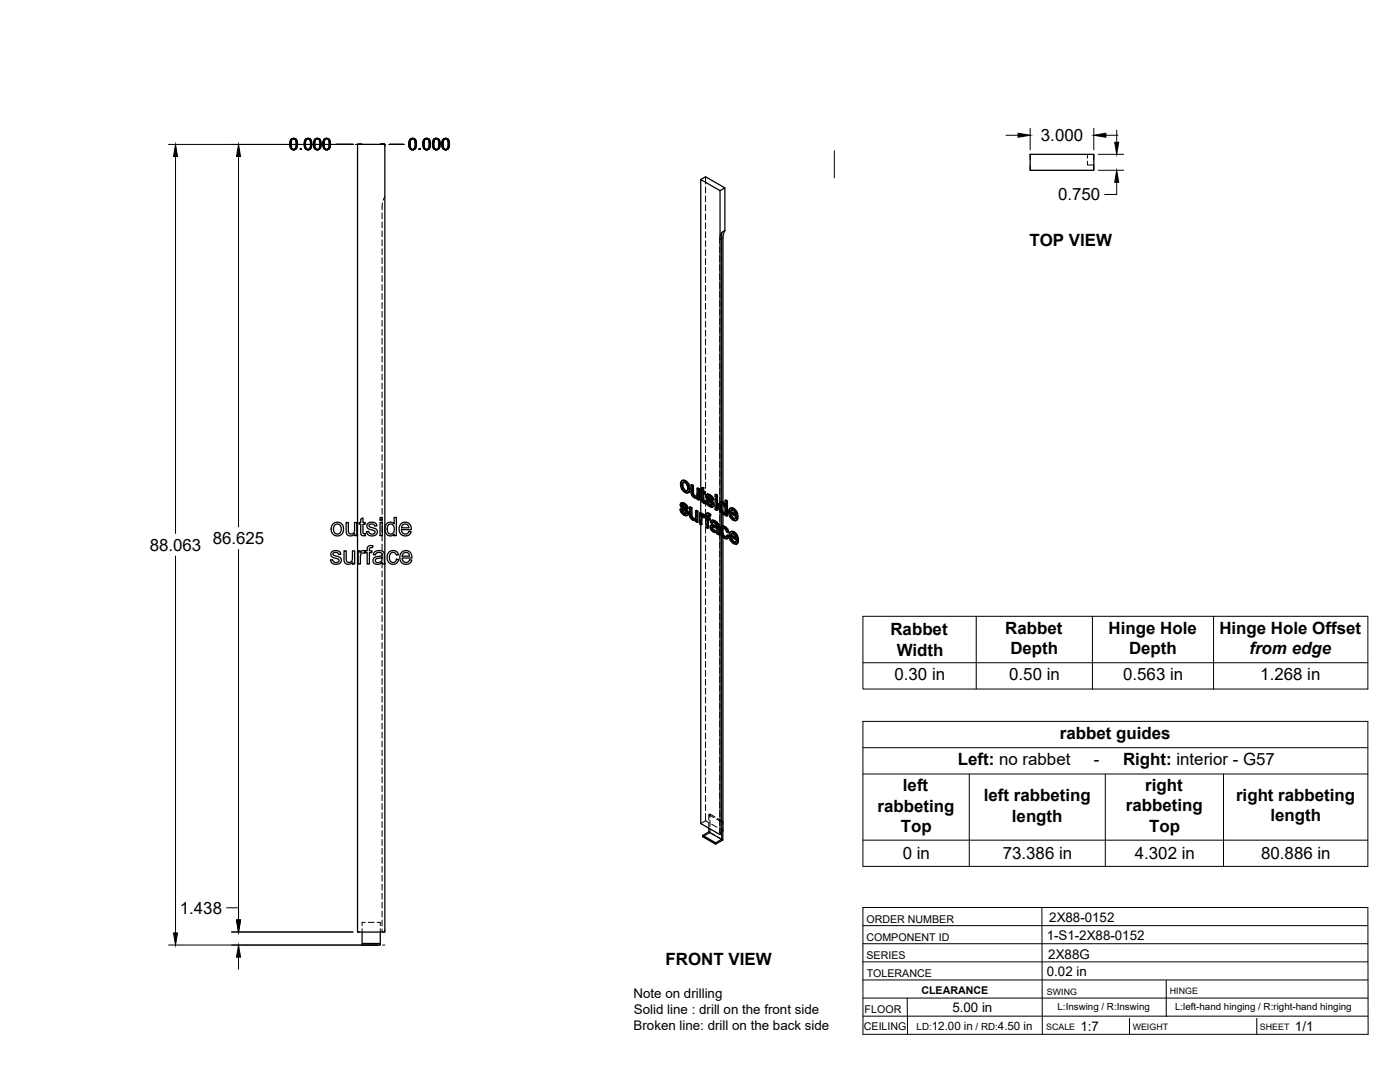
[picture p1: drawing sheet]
<svg xmlns="http://www.w3.org/2000/svg" width="559mm" height="432mm" viewBox="0 0 559 432" stroke-linecap="round" stroke-linejoin="round" font-family="sans-serif">
<!-- layer: Visible -->
<g fill="none" stroke="#000" stroke-width=".51">
<path d="M279.7 71.6l1.9-1.1 7.7 4.5M287.4 76.1l1.9-1.1v17l-1.2 .8v107.5M411.2 61.6h25.4v6.4h-25.4zM289.3 92l-.5 1.3-.2 1.6v105.5M272.2 191.8l.8-.2 .7 .2zM272.2 191.8l-.5 .7-.1 .8 .5 1.9 1.6 1.5h.7l.5-.3M272.3 193.6l.3 1.5M272.6 195.1l.3-.2 .8 .8-.3 .2zM272.8 192.5l-.2 .9M272.9 194.9l-.3-1.5-.3 .1 .2-.8 .5-.2 .9 .6 .5 1.4-.2 1.4h-.8M273.4 192l1 1a1.92 1.92 0 0 1 1 2M273.7 195.7l.5 .2"/>
<path d="M273.7 191.8l1.2 1.3M274.6 193.3l.5 1.9 .3-.2-.2 1.2M275.1 195.2l-.2 1.2 .3-.2-.6 .5M275.8 193.5l.7 .4 .3-.2v3.2M276.5 193.9v3.1l.3-.1 .3 .6M276.5 197.1l.3 .6 .3-.2 .5 .4M276.8 197.7l.4 .4h.9l-.3 .1M276.8 193.7l-.7-.3-.3 .1v2.9l.3 1.1 .8 1a.97 .97 0 0 0 1.4 .1v.6l.5 .4M277.2 198.1l.6 .1M278.2 194.9l.6 .4 .4-.2v4.3l-.4 .2v-4.3M278.3 198.6l-.3 .2M279.2 195.1l-.7-.4-.3 .2v2.6l-.4 .7"/>
<path d="M279.7 195.5v-123.9l7.7 4.5v124.4M279.7 196.3v8.4M280 195.5l-.5 .1v.6l.5 .3v3.3l.8 1h.8l-.1-.7-.6 .1M280 194.8l.9-.2v1.5M280.6 194.8v1.5l.3-.2 .6 .3M280.6 196.3l.6 .3 .3-.2v.6l-.3 .2v-.6M280.6 199.8l.7 .2M280.7 200l.8 .1M280.9 194.6l-.9 .2v1.1l-.5-.3M280.9 197v2.6M281.2 197.2l-.6-.4v2.9l.5 .1M281.6 199.9l.6 .2"/>
<path d="M282.1 197.3l1.3 .1M282.3 198.3l.1 .3 .3-.2 .2 .4M282.4 198.6l.2 .3a1.16 1.16 0 0 1 1.4 .8l.4 .4M282.4 197.2l-.4 .2M282.5 197.4l.6 .2 .3-.2 .7 .6M282.5 199.9l-.6-.2-.3 .2 .4 1.2 .9 .9a1.24 1.24 0 0 0 1.6 .2M282.6 198v.1M282.6 198.9l1.5 1.4 .3-.2 .4 .7M282.7 198.4l-.1-.3-.3 .2 .1-.2 1 .3 .5 1 .6 .2M282.8 197.2l-.9 .3-.2 .9 .4 .8 1.9 1.8-.2 .7M283.1 197.6l.7 .6 .3-.2 .5 .7M283.8 198.2l.5 .7 .3-.2 .2 .8-.3 .1-.2-.7"/>
<path d="M285.4 199.1l.3-.2 .7 .3-.4 .2zM285.4 197.4l.3-.2 .7 .4-.4 .2zM285.4 199.1v4.2l.6 .4M285.4 197.4v.8l.6 .4M286.4 199.2v4.3l-.4 .2v-4.3M286.4 197.6v.8l-.4 .2v-.8M289.4 199.7l.6 .3 .3-.1v5.9l-.3 .2v-6M290.3 199.9l-.6-.4-.3 .2v2.1l-.4-.7M133 209l1.7-.6 1.4 .5 .9 1.2v2.2l-.8 1.1-1.8 .5-1.5-.7-.7-1.6a2.9 2.9 0 0 1 .8-2.6zM133.5 209.6l1.2-.5 .7 .2 .5 .6 .3 1.7-.8 1.4-1.2 .1-.8-.6-.3-1.6zM137.3 219.8h.9v3a1.32 1.32 0 0 0 1.3 1.7 1.32 1.32 0 0 0 1.2-1.8v-2.9h.9v5.3h-.8v-.8a1.86 1.86 0 0 1-2.3 .9 1.86 1.86 0 0 1-1.2-2.1zM138.2 208.5h.8l.1 3.8a1.31 1.31 0 0 0 1.7 .7 1.31 1.31 0 0 0 .7-1.7v-2.8h.9v5.3h-.8v-.8a1.86 1.86 0 0 1-2.2 .8 1.86 1.86 0 0 1-1.2-2z"/>
<path d="M143 219.8h.7v.8a1.28 1.28 0 0 1 2.1-.6l.8-.2v-1.1a1.56 1.56 0 0 1 2.2-.9l-.1 .8a.81 .81 0 0 0-.9 0 .81 .81 0 0 0-.4 .8v.4h1.1v.7h-1.1v4.6h-.8v-4.6h-.8v-.4l-.3 .7-.8-.2-.7 .5-.2 4h-.8zM144 207.2l.9-.5v1.8h.9v.7h-.9v3.4l.2 .4h.7l.1 .8h-1.3l-.6-.7v-3.9h-.7v-.7h.7zM146.7 209l.9-.5 1.4-.1a1.53 1.53 0 0 1 1.4 1.5l-.8 .1a1.17 1.17 0 0 0-1.2-.9 1.17 1.17 0 0 0-1.1 .8l.4 .5 2.1 .5a1.6 1.6 0 0 1 .7 2.1 1.6 1.6 0 0 1-2 .9l-1.5-.4-.7-1.3 .9-.2 .4 .9 .5 .2 1.3-.2a.73 .73 0 0 0 .3-.9 .73 .73 0 0 0-.9-.4l-1.1-.3a1.41 1.41 0 0 1-1-2.3zM151.7 208.5h.9v5.3h-.9zM151.7 206.5h.9v1h-.9zM154.2 209.1l1.2-.7a1.86 1.86 0 0 1 1.9 .7v-2.6h.9v7.3h-.8v-.7a2.17 2.17 0 0 1-2.7 .5 2.17 2.17 0 0 1-1.1-2.5zM155 209.5l1.3-.3 .9 1v2l-.8 .9-1-.1-.7-.9-.1-1.5zM160 209.1a2.46 2.46 0 0 1 2.9-.4 2.46 2.46 0 0 1 1.2 2.7h-3.9l.3 1 .8 .7a1.46 1.46 0 0 0 1.9-1l.9 .1-.5 .9-.9 .7h-1.5l-1.2-.6-.7-1.7 .1-1.2zM160.7 209.5l.6-.3h1l.6 .6 .3 .8h-2.9zM271.4 203.3l.6 .2M271.9 200.7l1.3 .1M272 203.5l.4-.2 .2 .9-.3 .1z"/>
<path d="M272.1 201.7l.7 .5M272.2 202l.2 .4a1.49 1.49 0 0 1 1.6 .9l.3 .2M272.2 200.6l-.4 .2M272.3 204.3l.7 .7h.8M272.3 200.8l.6 .2 .3-.2 .8 .6M272.4 203.3l-.7-.2-.3 .2 .5 1.3 .8 .8a1.26 1.26 0 0 0 1.6 .2M272.4 202.4l1.5 1.3 .4-.2 .4 .7M272.5 201.4l-.1 .1M272.5 201.8l-.1-.3-.3 .2 .1-.2 1 .3 .5 1 .7 .3M272.6 204.2l.7 .6M272.6 200.6l-.8 .2-.3 .9 .4 .9 1.8 1.7 .2 .5-.3 .3M272.9 201l.7 .6 .4-.2 .5 .7"/>
<path d="M273 205l.6 .1M273.6 201.6l.5 .7 .4-.2 .2 .8-.3 .2-.3-.8M273.7 205.1h-.1M273.9 203.7l.4 .6 .4-.1 .1 .7M274.3 204.3l.2 .8 .3-.2-.2 .6M274.5 205.1l-.2 .5 .3-.1-.4 .3M275.2 202.4l.7 .4 .3-.2v3.2M275.9 202.8v3.1l.3-.1 .3 .6M275.9 206l.3 .6 .3-.2 .4 .4M276.2 206.6l.4 .4h.9M276.2 202.6l-.7-.3-.3 .1v3.1l.3 1.1 .8 .8a.97 .97 0 0 0 1.4 .1M276.6 207l.6 .2"/>
<path d="M277.5 207l-.3 .2M277.6 203.8l.7 .4 .3-.2v4.3l-.3 .2v-4.3M277.7 207.5v.7l.6 .3M277.7 207.6l-.2 .1M278.6 204l-.7-.4-.3 .2v2.7l-.4 .7M279.2 204.7l.6 .4 .3-.2v.5l.4-.2M279.7 209.3v119.4l7.7 4.4 .7-.4M279.8 205.1v.6l.7-.5 .4 .1M280 206.4l.2 2.8-.3 .2v-2.2M280.1 204.9l-.6-.3-.3 .1v4.3l.7 .4M280.2 205.4l.7-.1 .6 .4M280.3 206.1v.1"/>
<path d="M280.6 205.4l.6 .5M281 206.6l-.8-.5-.2 .3 .3-.2-.1 .8M281.2 206.5l.6 .3v3.7l.6 .4M281.2 206.5v-.4l-.2 .5M281.2 200.3l.1 .7M281.2 206.5l-.2 .1M282.2 204.9h.9l.6 .4M282.2 200.1l.3-.2 .3 .8-.3 .2zM282.4 206.6l.7 .4 .3-.2v.6l-.3 .2v-.6M282.5 204.7l-.5 .2M282.5 200.9l.7 .6h.8M282.7 207.3v3.4l-.3 .2v-3.8l.7 .5"/>
<path d="M282.7 205.7v.7M282.8 205.1l.6 .4 .3-.2-.4 .8 .1-.6M282.8 200.7l.7 .7M283.1 204.9l-.6-.2-.5 .3-.2 1.2-.6-.3 .6-.1M283.2 201.5l.6 .2M283.3 206.1a.45 .45 0 0 0-.5-.5 .45 .45 0 0 0-.4 .6v.4l.3-.2 .7 .4M283.9 209.6l.7-.2 1.4 .5M283.9 201.7h-.1M284.1 210.7l.2 .6 .3-.2 .6 .5M284.1 200.3l.4 .6 .3-.1 .2 .7M284.2 210.4l-.1 .3 .3-.2 .2 .6M284.2 209.4l-.5 .2"/>
<path d="M284.3 211.3l.5 .5h1h-1M284.3 210.3l-.1 .1M284.4 207.8l.8 .3 .3-.2 .8 .6M284.4 210.3l.8 .3a.72 .72 0 0 1 .8 .6 .72 .72 0 0 1-.5 .8M284.4 210.3l-.2 .1M284.4 210.3v.2M284.5 200.9l.2 .8 .3-.2-.2 .6M284.5 208.4l-.4 .5 .6-.5 1.1 .9a.48 .48 0 0 1 .1 .8 .48 .48 0 0 1-.7-.2l-.9-.3M284.6 209.4l-1 .3-.2 1 .7 1.1 1.1 .7a.63 .63 0 0 1 .7 0 .63 .63 0 0 1 .3 .5l.6 .4M284.7 201.7l-.2 .5 .3-.1-.5 .3M284.7 207.6l-.8 .2M285.2 208.1l.8 .6 .3-.2 .4 .5"/>
<path d="M285.5 207.9l-.8-.3-.9 .3-.3 .5 .6 .5M286 208.7l.4 .5 .3-.2 .2 .7M286.4 209.2l.2 .6 .3-.1 .1 2.9M286.6 209.8l.1 2.9 .3-.1 .1 .6-.3 .2-.1-.6M287.4 204.2v128.9M287.4 202.4l.3 1.4M287.5 200.4h1.2l.6 .6M287.7 201.3h.7l.7 .8 .3 1.1-.2 1.4M287.7 203.8l.4-.2 .7 .8-.5 .1zM287.8 201.2l-.1 .1M287.8 200.3l-.5 .2M288 201.2l-.2 1"/>
<path d="M288.1 212l.3 1.4 .3-.2 .7 .8M288.1 201.1v2.5l-.3-1.4-.4 .2 .3-1.1M288.1 204.9v5.2M288.1 213.8v121.2M288.2 210.1l.9 .2 .3-.2 1 1M288.4 213.4l.7 .8h.8M288.4 200.6l.6 .5h.4M288.4 211.8l.2-1v2.1M288.4 204.6h.8M288.6 205.2l-.1 4.7-.6 .3M288.6 214.4v117.1l-.5 .3M288.6 201.4v2.9"/>
<path d="M288.7 200.4l-.9-.1-.7 .4-.2 2.1 1 2 1 .5 .5-.2v.6l.6 .3M288.8 204.4l.4 .1M289.1 210.3l.9 .8a.88 .88 0 0 1 .7 .5 .88 .88 0 0 1-.1 1l-.5-1.3M289.4 210.1l-.9-.2-.7 .4-.3 .7v1.3l.9 2 1 .7h.7M289.4 205.1l-.2 .2M290 213.7l.7 .4M290.6 212.6l-.6-.3-.6-1.1-.9-.4-.4 1.2 .3-.2 .3 1.4M290.7 214.1l.3-.1-.2 .5-.7 .5zM291 214l-.6-.5-.7 .8-.6-.1M291.3 202.9h.9a1.88 1.88 0 0 1 1.9 1.3M291.5 212.3h.9a1.88 1.88 0 0 1 1.9 1.2M291.5 204.3l2.1 1.2-.5-1.4-.9-.6-.6 .3-.1 .5 .3-.2 1.7 1"/>
<path d="M291.7 213.6l2.1 1.2-.6-1.4-.8-.5h-.4l-.3 .7 .3-.1 1.7 .9M291.8 206.1l.8 .9 .8-.1M291.8 205.1l.3 .9M292 203.5l-.2 .6M292 214.4l.3 .9M292 215.5l.8 .8h.8M292.2 212.9l-.2 .6M292.5 203.1l1 .9a1.94 1.94 0 0 1 1.1 2.1M292.6 207l.6 .1M292.7 212.4l1.1 1a1.96 1.96 0 0 1 .9 2M292.8 216.3l.5 .2M292.9 202.9l-.9-.3-1 .6-.2 1.1 .2 1.4 .7 1.1 1.2 .9 .7 .1 .9-.9"/>
<path d="M293.1 212.2l-1-.2-.9 .7-.2 1.3 .3 1.2 .7 1.1 1.2 .8h.7l.8-.8M293.3 207l-.1 .1M293.5 216.4l-.2 .1M293.6 206.7l.6 .4M293.8 204.3l.4 1.9 .4-.1-.4 .1M293.8 216l.6 .5M293.9 213.7l.5 1.9 .3-.2-.3 .2M294.2 206.4l-2.8-1.5 .4 1.2 .3-.1 .8 .8M294.4 215.8l-2.8-1.6 .4 1.3 .3-.2 .8 .9M294.5 206.9l-.7 .8M294.5 206.9l-.6-.4-.7 .6M294.7 216.3l-.7 .8"/>
<path d="M294.7 216.3l-.6-.5-.8 .7M132.4 220.2l1.2-.5 1.1 .1a1.53 1.53 0 0 1 1.4 1.4l-.9 .1a1.17 1.17 0 0 0-1.1-.9 1.17 1.17 0 0 0-1.2 .9l.3 .3 2.8 1.1a1.85 1.85 0 0 1-.4 2.2 1.85 1.85 0 0 1-2.2 .2l-1.1-.6-.4-1 .9-.1 .3 .7 .7 .4 1.2-.2a.81 .81 0 0 0 .2-1.1 .81 .81 0 0 0-1-.3l-1.2-.4a1.35 1.35 0 0 1-.6-2.3zM149.5 220.3l.7-.4 1.2-.2 1.7 .6 .3 .6 .3 4.2h-.9l-.2-.6-1.3 .6-1.2 .1-.8-.4-.4-.7a1.74 1.74 0 0 1 2-2l.6-.1a.77 .77 0 0 0 1-.8 .77 .77 0 0 0-1-.7l-1.2 .2-.4 .7-.9-.1zM150 223.2l2.5-.7a1.62 1.62 0 0 1-.6 1.7 1.62 1.62 0 0 1-1.9 0l-.2-.5zM153.6 224.9v-167.3h-10.9v314.4h10.9v-146.9M155.2 220.4l1.2-.6h1.4l.8 .7 .4 .9-.8 .1a1.44 1.44 0 0 0-1.9-.9 1.44 1.44 0 0 0-.9 1.9l.4 1.4 .7 .5 1.1-.1 .6-1.1 .9 .1-.5 1.2a2.49 2.49 0 0 1-3.2 .2 2.49 2.49 0 0 1-.8-3.2zM160.3 220.5a2.46 2.46 0 0 1 2.9-.5 2.46 2.46 0 0 1 1.2 2.7h-3.9l.2 .9 .8 .8a1.43 1.43 0 0 0 2-1l.9 .1-.5 .9-.9 .7h-1.7l-1-.6-.6-.9-.1-1.1 .1-1zM161 220.9l.5-.4h1.1l.6 .5 .3 1h-3zM282.9 330.5v1.5l-2.4 1.4v.5l5.1 3v-.5l-5.1-3M282.9 332l5.2 3-2.5 1.4M288.5 331.6v3.6l-2.9 1.7M144.5 372v5.2h7.3v-.7h-7.3"/>
<path d="M151.8 372v4.5"/>
</g>
<!-- layer: Hidden -->
<g fill="none" stroke="#000" stroke-width=".4">
<path d="M153.6 78.4l-.6 1.5M281.6 70.5v2.9M281.6 74.6v2.4M281.6 78.2v2.4M434 64.3v1.5h2.6M434 61.6v1.5M152.5 85v2.4M152.5 88.5v2.4M152.5 92.1v2.4M152.5 95.7v2.4M152.5 99.3v2.3M152.7 81l-.2 2.8"/>
<path d="M281.6 81.8v2.3M281.6 85.3v2.4M281.6 88.9v2.4M281.6 92.5v2.4M281.6 96.1v2.3M281.6 99.6v2.4M287.3 98.5v2.4M288.1 92.8l-.7 1.8-.1 2.7M152.5 102.8v2.4M152.5 106.4v2.4M152.5 110v2.4M152.5 113.6v2.3"/>
<path d="M152.5 117.1v2.4M281.6 103.2v2.4M281.6 106.8v2.4M281.6 110.3v2.4M281.6 113.9v2.4M281.6 117.5v2.4M287.3 102v2.4M287.3 105.6v2.4M287.3 109.2v2.4M287.3 112.8v2.3M287.3 116.3v2.4M287.3 119.9v2.4"/>
<path d="M152.5 120.7v2.4M152.5 124.3v2.3M152.5 127.8v2.4M152.5 131.4v2.4M152.5 135v2.4M152.5 138.6v2.3M281.6 121.1v2.3M281.6 124.6v2.4M281.6 128.2v2.4M281.6 131.8v2.4M281.6 135.3v2.4M281.6 138.9v2.4"/>
<path d="M287.3 123.5v2.4M287.3 127v2.4M287.3 130.6v2.4M287.3 134.2v2.4M287.3 137.8v2.3M152.5 142.1v2.4M152.5 145.7v2.4M152.5 149.3v2.4M152.5 152.8v2.4M152.5 156.4v2.4M152.5 160v2.4M281.6 142.5v2.4"/>
<path d="M281.6 146.1v2.3M281.6 149.6v2.4M281.6 153.2v2.4M281.6 156.8v2.4M287.3 141.3v2.4M287.3 144.9v2.4M287.3 148.5v2.4M287.3 152.1v2.3M287.3 155.6v2.4M287.3 159.2v2.4M152.5 163.6v2.3M152.5 167.1v2.4"/>
<path d="M152.5 170.7v2.4M152.5 174.3v2.4M152.5 177.8v2.4M281.6 160.3v2.4M281.6 163.9v2.4M281.6 167.5v2.4M281.6 171.1v2.3M281.6 174.6v2.4M281.6 178.2v2.4M287.3 162.8v2.3M287.3 166.3v2.4M287.3 169.9v2.4"/>
<path d="M287.3 173.5v2.4M287.3 177.1v2.4M152.5 181.4v2.4M152.5 185v2.4M152.5 188.6v2.3M152.5 192.1v2.4M152.5 195.7v2.4M152.5 199.3v2.4M271.9 193.1l.5 1.9-.3 .2M272.4 195l1.3 1.3-.3 .2M272.5 191.6l-.9 1.7M272.8 192.5l-.2 .1"/>
<path d="M272.9 192.4h.8l-.3 .2M273.7 192.4l.8 .9-.3 .2M273.7 196.3l.9 .3-.3 .2M274.5 195.8l-.3 .1M274.5 193.3l.3 1.4-.4 .2M274.8 194.7l-.1 .8-.5 .4M274.9 196.5l-.3 .1M276.1 193.4l.1 3.3-.3 .2M276.2 196.7l.2 .7-.3 .1M276.4 197.4l.4 .6-.3 .2M276.8 198l.6 .5-.3 .1M277.4 198.5l.8 .2 .4-.3-.3 .2"/>
<path d="M278.1 198.1h.1M278.3 198l-.4 .2M278.4 198.6h-.1M278.4 197.8l-.3 .3M278.5 194.7v2.8l-.4 .5M278.6 198.4v.7l-.3 .1M278.6 199.1l.6 .3M279.7 195.5v.8M279.8 196l.5 .3-.3 .2M279.8 195.5v.5l-.3 .2M280 195.5l.3 .2M280.3 196.3l.1 3.4-.4 .2"/>
<path d="M280.3 194.6v1.1l-.3 .2M280.4 199.7l.2 .5-.3 .1M280.6 196.8l.3-.2v.4M280.9 196.6l.6 .4M281.6 181.8v2.4M281.6 185.4v2.3M281.6 188.9v2.4M281.6 192.5v2.4M281.6 196.1v2.4M281.6 199.6v2.4M281.9 199.7l.5 1.3-.3 .2M282 197.8l.2 .7-.4 .2"/>
<path d="M282.1 197.4l-.4 .6M282.2 198.5l.4 .7-.4 .1M282.3 197.2l-.5 .4M282.5 198l.3-.2-.2 .2M282.6 199.2l1.6 1.5-.4 .2M282.7 197.9l-.3 .2M282.8 197.8l.6 .2-.3 .2M283.4 198l.6 .5-.3 .2M284 198.5l.2 .7-.3 .2M284.2 199.2l.6 .3M285.7 197.2v.9l-.3 .1M285.7 198.9v1.5"/>
<path d="M285.7 198.1l.7 .3M287.3 180.6v2.4M287.3 184.2v2.4M287.3 187.8v2.4M287.3 191.3v2.4M287.3 194.9v2.4M287.3 198.5v2.4M289.7 199.5v2.1l-.3 .2M152.5 202.8v2.4M152.5 206.4v2.4M152.5 210v2.4M152.5 213.6v2.3"/>
<path d="M152.5 217.1v2.4M271.7 203.1l.5 1.3-.3 .2M271.8 201.3l.2 .6-.3 .2M271.9 200.8l-.4 .6M272 201.9l.4 .7-.3 .2M272.1 200.6l-.5 .4M272.2 204.4l1.1 1-.3 .1M272.3 201.4l.3-.1-.1 .1M272.4 202.6l1.6 1.5-.3 .2M272.6 201.3l-.4 .2M272.6 201.3l.6 .1-.3 .2M273.2 201.4l.6 .6-.3 .1"/>
<path d="M273.3 205.4l.8 .3-.3 .1M273.8 202l.3 .6-.4 .2M274 204.9l-.2 .1M274 204.1l.2 .5-.3 .2M274 204.9l-.3 .2 .3-.2M274.1 202.6l.6 .3M274.2 204.6l-.2 .3M274.5 205.6l-.4 .1M275.5 202.3l.1 3.3-.3 .2M275.6 205.6l.2 .7-.3 .2M275.8 206.3l.4 .6-.3 .2M276.2 206.9l.6 .5-.3 .2"/>
<path d="M276.8 207.4l.7 .2 .5-.3-.2 .2M277.5 207h.1M277.7 206.9l-.4 .2M277.8 206.7l-.3 .3M277.9 203.6v2.8l-.4 .5M278 207.3v.7l-.3 .2M278 208l.6 .3M279.5 207.3v1.6l-.3 .1M279.5 208.9l.7 .3M279.5 204.6v1.5M279.7 204.7v1.7M279.7 207.6v1.7"/>
<path d="M280.1 206.1l.8-.1-.3 .2M280.1 205.4v.1M280.2 206.1l.3-.2-.2 .2M280.4 205.2l-.6 .5M280.6 200.2l.6 .4-.4 .2M280.9 206l.4 .4M281.2 200.6l.4 .2M281.2 206.1l.3-.1-.2 .4M281.5 205.7v.1M281.5 206.3l.6 .3-.3 .2M281.5 206l-.2 .4M281.5 205.7l-.3 .3"/>
<path d="M281.6 203.2v2.4M281.6 206.8v2.4M281.6 210.4v2.3M281.6 213.9v2.4M281.6 217.5v2.4M281.8 205.8l.3 .2M282.1 209.1v1.2l-.3 .2M282.1 210.3l.6 .4M282.1 206.6v1.3M282.2 205l-.1 1-.3 .2M282.3 204.7l-.5 .4M282.4 201l1.1 1-.3 .1"/>
<path d="M282.4 207.1l.3-.2v.4M282.5 205.7l.4-.2-.2 .2M282.7 206.9l.7 .5M282.9 205.5l.4 .1-.4 .2M283.3 205.6l.3 .3M283.5 202l.8 .2-.3 .2M283.7 210.1l.4 1.1-.4 .2M283.8 209.6l-.4 .7M283.8 208.3l.7 .4M284 209.5l-.5 .3M284.1 211.2l.9 .9-.3 .2M284.1 201.5h-.1"/>
<path d="M284.1 207.7l-.6 .7M284.2 200.7l.1 .5-.3 .2M284.2 201.5l-.3 .2 .2-.2M284.2 207.6l-.4 .3M284.3 201.2l-.2 .3M284.4 208.4l.4-.1-.3 .1M284.5 210.2l.2-.1zM284.5 210.2l-.2 .1M284.6 210.1l-.4 .2M284.6 202.2h-.3M284.7 210.1l1.6 .5-.3 .2M284.8 208.3l.6 .1-.3 .2"/>
<path d="M285 212.1l.7 .2-.3 .2M285.4 208.4l.7 .7-.3 .2M285.7 212.3h.7l-.4 .1M285.7 201.6v1.6l-.3 .1M285.7 203.2l.7 .3M286 209.9l.3 .1M286 211.7l-.3 .2M286.1 209.1l.2 .7-.3 .2M286.2 211.5l-.4 .3M286.3 210.6l-.1 .9-.3 .2M286.3 209.8l-.3 .4M286.4 212.3l.1 .6-.3 .1"/>
<path d="M286.5 212.9l.6 .3M287.1 201.8l.2 1.3-.3 .2M287.3 202.1v2.3M287.3 205.6v2.4M287.3 209.2v2.4M287.3 212.8v2.4M287.3 216.3v2.4M287.3 219.9v2.4M287.3 200.7l-.2 1.1-.3 .2M287.3 203.1l.6 1.1-.3 .2M287.4 200.5v1.2M287.4 202.9v1.3"/>
<path d="M287.6 200.4l-.6 .5M287.7 211.4l.5 2-.3 .2M287.9 204.2l.8 .8-.3 .1M287.9 210.3l-.2 1.1-.3 .2M288 201.1h.7l-.3 .2M288 201.1l-.2 .1M288 201.1v.1M288.1 200.3v.8M288.1 203.6v1.3M288.1 210.1v1.2M288.1 212.6v1.2M288.1 201.1l-.3 .1"/>
<path d="M288.2 213.4l1.2 1.3-.3 .1M288.2 210l-.6 .5M288.6 209.9l.1 .8-.3 .2M288.6 200.4v1M288.6 204.3v.9M288.6 212.9v1.5M288.7 210.7l.8 .1-.4 .1M288.7 205l.7 .1 .4-.2-.4 .2M288.7 201.1l.8 .8-.4 .2M289.4 201.1l.3 .5M289.4 214.7l1.1 .1M289.5 210.8l.5 .5-.3 .2"/>
<path d="M289.5 201.9l.3 1.5-.4 .2M289.5 205.1h-.1M289.8 203.4l-.2 .8-.4 .3 .3-.1M289.8 204.9v.6l-.4 .2M289.8 205.5l.5 .3M290 211.3l.3 .8-.3 .2M290 214.1l-.1 .1M290.3 212.1l.6 .3M290.4 213.5l-.7 .8M291.1 204.1l.5 1.9-.3 .2M291.3 213.5l.5 1.9-.3 .2M291.4 204.9l.4-.2v.4"/>
<path d="M291.6 206l1.3 1.4-.3 .2M291.6 202.7l-.8 1.6M291.6 214.2l.4-.2v.4M291.8 204.7l2.7 1.6M291.8 215.4l1.3 1.3-.3 .2M291.8 212.1l-.8 1.6M292 214l2.7 1.6M292 203.5l-.2 .1M292.1 203.4l.8 .1-.4 .1M292.2 212.9h-.2M292.3 212.7l.8 .1-.4 .2M292.9 203.5l.7 .8-.3 .2"/>
<path d="M292.9 207.4l1.1 .2-.4 .2M293.1 212.8l.7 .9-.3 .2M293.1 216.7l1.1 .3-.4 .2M293.4 206.9h.1M293.5 205.1l.4 .2M293.6 206.9l-.3 .1 .2-.1M293.6 216.3h.1M293.6 204.3l.3 1-.3 .2M293.7 214.4l.4 .3M293.8 216.2l-.3 .2 .2-.1M293.8 213.7l.3 1-.3 .1M293.9 206.5l-.4 .4"/>
<path d="M294.1 215.8l-.4 .5M294.1 207.5l-.1 .1M294.3 216.9l-.1 .1M152.5 220.7v2.4M152.5 224.3v2.4M152.5 227.9v2.3M152.5 231.4v2.4M152.5 235v2.4M152.5 238.6v2.3M153.6 224.9v.2M281.6 221.1v2.4M281.6 224.6v2.4"/>
<path d="M281.6 228.2v2.4M281.6 231.8v2.4M281.6 235.4v2.3M281.6 238.9v2.4M287.3 223.5v2.4M287.3 227.1v2.3M287.3 230.6v2.4M287.3 234.2v2.4M287.3 237.8v2.4M152.5 242.1v2.4M152.5 245.7v2.4M152.5 249.3v2.4"/>
<path d="M152.5 252.9v2.3M152.5 256.4v2.4M152.5 260v2.4M281.6 242.5v2.4M281.6 246.1v2.4M281.6 249.6v2.4M281.6 253.2v2.4M281.6 256.8v2.4M287.3 241.4v2.3M287.3 244.9v2.4M287.3 248.5v2.4M287.3 252.1v2.3"/>
<path d="M287.3 255.7v2.3M287.3 259.2v2.4M152.5 263.6v2.4M152.5 267.1v2.4M152.5 270.7v2.4M152.5 274.3v2.4M152.5 277.9v2.3M281.6 260.4v2.3M281.6 263.9v2.4M281.6 267.5v2.4M281.6 271.1v2.4M281.6 274.7v2.3"/>
<path d="M281.6 278.2v2.4M287.3 262.8v2.4M287.3 266.4v2.4M287.3 269.9v2.4M287.3 273.5v2.4M287.3 277.1v2.4M152.5 281.4v2.4M152.5 285v2.4M152.5 288.6v2.4M152.5 292.1v2.4M152.5 295.7v2.4M152.5 299.3v2.4"/>
<path d="M281.6 281.8v2.4M281.6 285.4v2.4M281.6 288.9v2.4M281.6 292.5v2.4M281.6 296.1v2.4M281.6 299.7v2.3M287.3 280.6v2.4M287.3 284.2v2.4M287.3 287.8v2.4M287.3 291.4v2.4M287.3 294.9v2.4M287.3 298.5v2.4"/>
<path d="M152.5 302.9v2.3M152.5 306.4v2.4M152.5 310v2.4M152.5 313.6v2.4M152.5 317.2v2.3M281.6 303.2v2.4M281.6 306.8v2.4M281.6 310.4v2.4M281.6 313.9v2.4M281.6 317.5v2.4M287.3 302.1v2.4M287.3 305.6v2.4"/>
<path d="M287.3 309.2v2.4M287.3 312.8v2.4M287.3 316.4v2.3M287.3 319.9v2.4M152.5 320.7v2.4M152.5 324.3v2.4M152.5 327.9v2.3M152.5 331.4v2.4M152.5 335v2.4M152.5 338.6v2.4M281.6 327.5l-1.9 1.2M281.6 327.5l1.4 .8"/>
<path d="M281.6 321.1v2.4M281.6 324.7v2.8M282.9 328.4v2.1M282.9 325.1l2.1 1.2M283.4 326.2v-1.3l-.5 .2v2.1M283.4 332.3l-2.9 1.6M283.4 327.4v2.4M283.4 331v1.3M283.4 324.9l2 1.2M283.4 332.3l2 1.2M284.1 328.9l2 1.2M286 326.9l2.1 1.2 .4-.3"/>
<path d="M286.4 326.6l2.1 1.2M286.4 334.1l2.1 1.1M287.2 330.7l1.4 .8M287.3 330.7v1.6l.8 .4M287.3 323.5v2.4M287.3 327.1v2.4M288.1 331.8l-.8 .5M288.5 327.8v1.3M288.5 330.3v1.3M152.5 342.2v2.3M152.5 345.7v2.4M152.5 349.3v2.4"/>
<path d="M152.5 352.9v2.4M152.5 356.4v2.4M144.5 370.6v1.4M145.8 368.1h-1.3v1.3M147 368.1h2.4M150.5 368.1h1.3v1.3M151.8 370.6v1.4M152.5 360v2.4M152.5 363.6v2.4M152.5 367.2v2.3M152.5 370.7v1.3"/>
</g>
<!-- layer: Reference -->
<path d="M141.8 57.6h2.7h-1.8v.9M142.7 57.6h1.8M151.8 57.6h1.8M152.7 57.6h.9v.9M411.2 61.6v2.1M411.2 65.8v2.2M436.6 61.6v2.1M436.6 65.8v2.2M142.7 371.1v.9h.9M152.7 377.2h.9M153.6 371.1v.9h-.9" fill="none" stroke="#000" stroke-width=".4"/>
<!-- layer: Visible Narrow -->
<path d="M288.6 94.9l-.5 .3M276.8 196.1l-.3 .2M280.9 199.2l-.3 .1M283.5 199.3l-.3 .2M273.3 202.7l-.3 .2M276.2 205l-.3 .2M282.7 206l-.3 .2M285.2 209.6l-.3 .2M287 210.4l-.4 .1M287 211.3l-.4 .2" fill="none" stroke="#000" stroke-width=".4"/>
<!-- layer: Hidden Narrow -->
<path d="M288.1 95.2l-.8 .5M276.1 196l-.3 .2M278.5 197l-.3 .2M280.3 198.8l-.3 .1M273.3 203.5l-.3 .1M275.5 204.9l-.3 .2M277.9 205.9l-.3 .2M282.1 205.6l-.3 .2M283.5 200.1l-.3 .1M285.3 210.3l-.3 .2M286.3 210.9l-.3 .2" fill="none" stroke="#000" stroke-width=".4"/>
<!-- layer: Titleblock -->
<path d="M344.4 362.2h201.6l.1 50.6h-201.7zM344.4 376.6h201.6M344.4 369.4h201.6M415.9 362.2l.1 50.6M344.4 383.9h201.6M344.4 398.3h201.6M344.4 391.1h201.6M362.1 398.3l.1 14.4M465.5 391.3v14.4M344.4 405.5h201.7M450.8 406.4v6.4M501.6 406.4v6.4" fill="none" stroke="#000" stroke-width=".4"/>
<!-- layer: Custom Tables -->
<path d="M344.4 246h201.6v29h-201.6zM389.7 246v29M436 246v29M484.4 246v29M344.4 264.5h201.6M344.4 287.9h201.6v57.9h-201.6zM344.4 298.4h201.6M344.4 308.9h201.6M386.9 308.9v36.9M441.2 308.9v36.9M488.4 308.9v36.9M344.4 335.3h201.6" fill="none" stroke="#000" stroke-width=".4"/>
<!-- layer: FD_Dimensions -->
<g fill="none" stroke="#000" stroke-width=".4">
<path d="M67.3 57.6h73.6M155.4 57.6h5.8M401.5 54h4.9M411.2 51.2v8.6M436.6 51.2v8.6M441.4 54h4.8M445.7 51.9v4.9M70.1 62.5v150.4M95.2 62.5v147.8M438.4 61.6h10.1M438.4 67.9h10.1M445.7 72.8v4.8h-4.8"/>
<path d="M95.2 219.3v147.8M70.1 221.9v150.4M67.3 377.1h83.6M90.4 362.3h4.8M92.4 371.9h48.5M95.2 382v4.8"/>
</g>
<path d="M406.4 53.2l4.8 .8-4.8 .8zM436.6 54l4.8-.8v1.6zM444.9 56.8h1.6l-.8 4.8zM70.1 57.6l.8 4.9h-1.6zM95.2 57.6l.8 4.9h-1.6zM445.7 67.9l.8 4.9h-1.6zM69.3 372.3h1.6l-.8 4.8zM94.4 367.1h1.6l-.8 4.8zM95.2 377.1l.8 4.9h-1.6z" fill="#000" stroke="#000" stroke-width=".4"/>
<!-- layer: Smart Centers -->
<path d="M333 60.1v10.9" fill="none" stroke="#000" stroke-width=".4"/>
<g font-size="6.7">
<text x="415.5" y="56.3">3.000</text>
<text x="115.5" y="60">0.000</text>
<text x="162.9" y="60">0.000</text>
<text x="422.3" y="80">0.750</text>
<text x="410.9" y="98.2">TOP VIEW</text>
<text x="59.8" y="219.8">88.063</text>
<text x="84.9" y="217.1">86.625</text>
<text x="355.4" y="253.6">Rabbet</text>
<text x="401.2" y="252.9">Rabbet</text>
<text x="442.5" y="252.9">Hinge Hole</text>
<text x="486.7" y="252.9">Hinge Hole Offset</text>
<text x="357.9" y="261.6">Width</text>
<text x="403.3" y="261">Depth</text>
<text x="450.6" y="261">Depth</text>
<text x="498.7" y="261">from edge</text>
<text x="357" y="271.4">0.30 in</text>
<text x="402.8" y="271.4">0.50 in</text>
<text x="448.3" y="271.4">0.563 in</text>
<text x="503" y="271.4">1.268 in</text>
<text x="423" y="294.8">rabbet guides</text>
<text x="382.3" y="305.4">Left: no rabbet</text>
<text x="436.6" y="305.4">-</text>
<text x="448.2" y="305.4">Right: interior - G57</text>
<text x="360.4" y="315.8">left</text>
<text x="457.1" y="315.8">right</text>
<text x="350.3" y="323.9">rabbeting</text>
<text x="392.7" y="319.8">left rabbeting</text>
<text x="449.4" y="323.8">rabbeting</text>
<text x="493.4" y="319.8">right rabbeting</text>
<text x="403.9" y="327.9">length</text>
<text x="507" y="327.8">length</text>
<text x="359.5" y="331.9">Top</text>
<text x="458.6" y="331.9">Top</text>
<text x="360.3" y="342.9">0 in</text>
<text x="400.2" y="342.9">73.386 in</text>
<text x="453" y="342.9">4.302 in</text>
<text x="503.4" y="342.9">80.886 in</text>
<text x="71.8" y="364.7">1.438</text>
<text x="265.7" y="385.2">FRONT VIEW</text>
</g>
<g font-size="5.3">
<text x="418.8" y="368">2X88-0152</text>
<text x="417.8" y="375.1">1-S1-2X88-0152</text>
<text x="418.4" y="382.6">2X88G</text>
<text x="417.8" y="389.5">0.02 in</text>
<text x="252.9" y="398.4">Note on drilling</text>
<text x="253" y="404.9">Solid line : drill on the front side</text>
<text x="380.1" y="404">5.00 in</text>
<text x="252.9" y="411.2">Broken line: drill on the back side</text>
<text x="431.3" y="411.5">1:7</text>
<text x="516.9" y="411.5">1/1</text>
</g>
<g font-size="4.6">
<text x="371.9" y="411.2">12.00 in</text>
<text x="398.3" y="411.2">4.50 in</text>
</g>
<g font-size="4.3">
<text x="345.8" y="368.4">ORDER NUMBER</text>
<text x="345.8" y="375.5">COMPONENT ID</text>
<text x="345.8" y="382.7">SERIES</text>
<text x="345.9" y="389.9">TOLERANCE</text>
<text x="367.7" y="396.7">CLEARANCE</text>
<text x="345.1" y="404.3">FLOOR</text>
<text x="344.8" y="411.1">CEILING</text>
</g>
<g font-size="3.9">
<text x="422.1" y="403.1">L:Inswing / R:Inswing</text>
<text x="469" y="403.1">L:left-hand hinging / R:right-hand hinging</text>
<text x="365.9" y="411.2">LD:</text>
<text x="389.4" y="411.2">/ RD:</text>
</g>
<g font-size="3.5">
<text x="417.9" y="397">SWING</text>
<text x="466.9" y="396.9">HINGE</text>
<text x="417.5" y="410.9">SCALE</text>
<text x="452.1" y="410.9">WEIGHT</text>
<text x="502.9" y="410.9">SHEET</text>
</g>
</svg>
